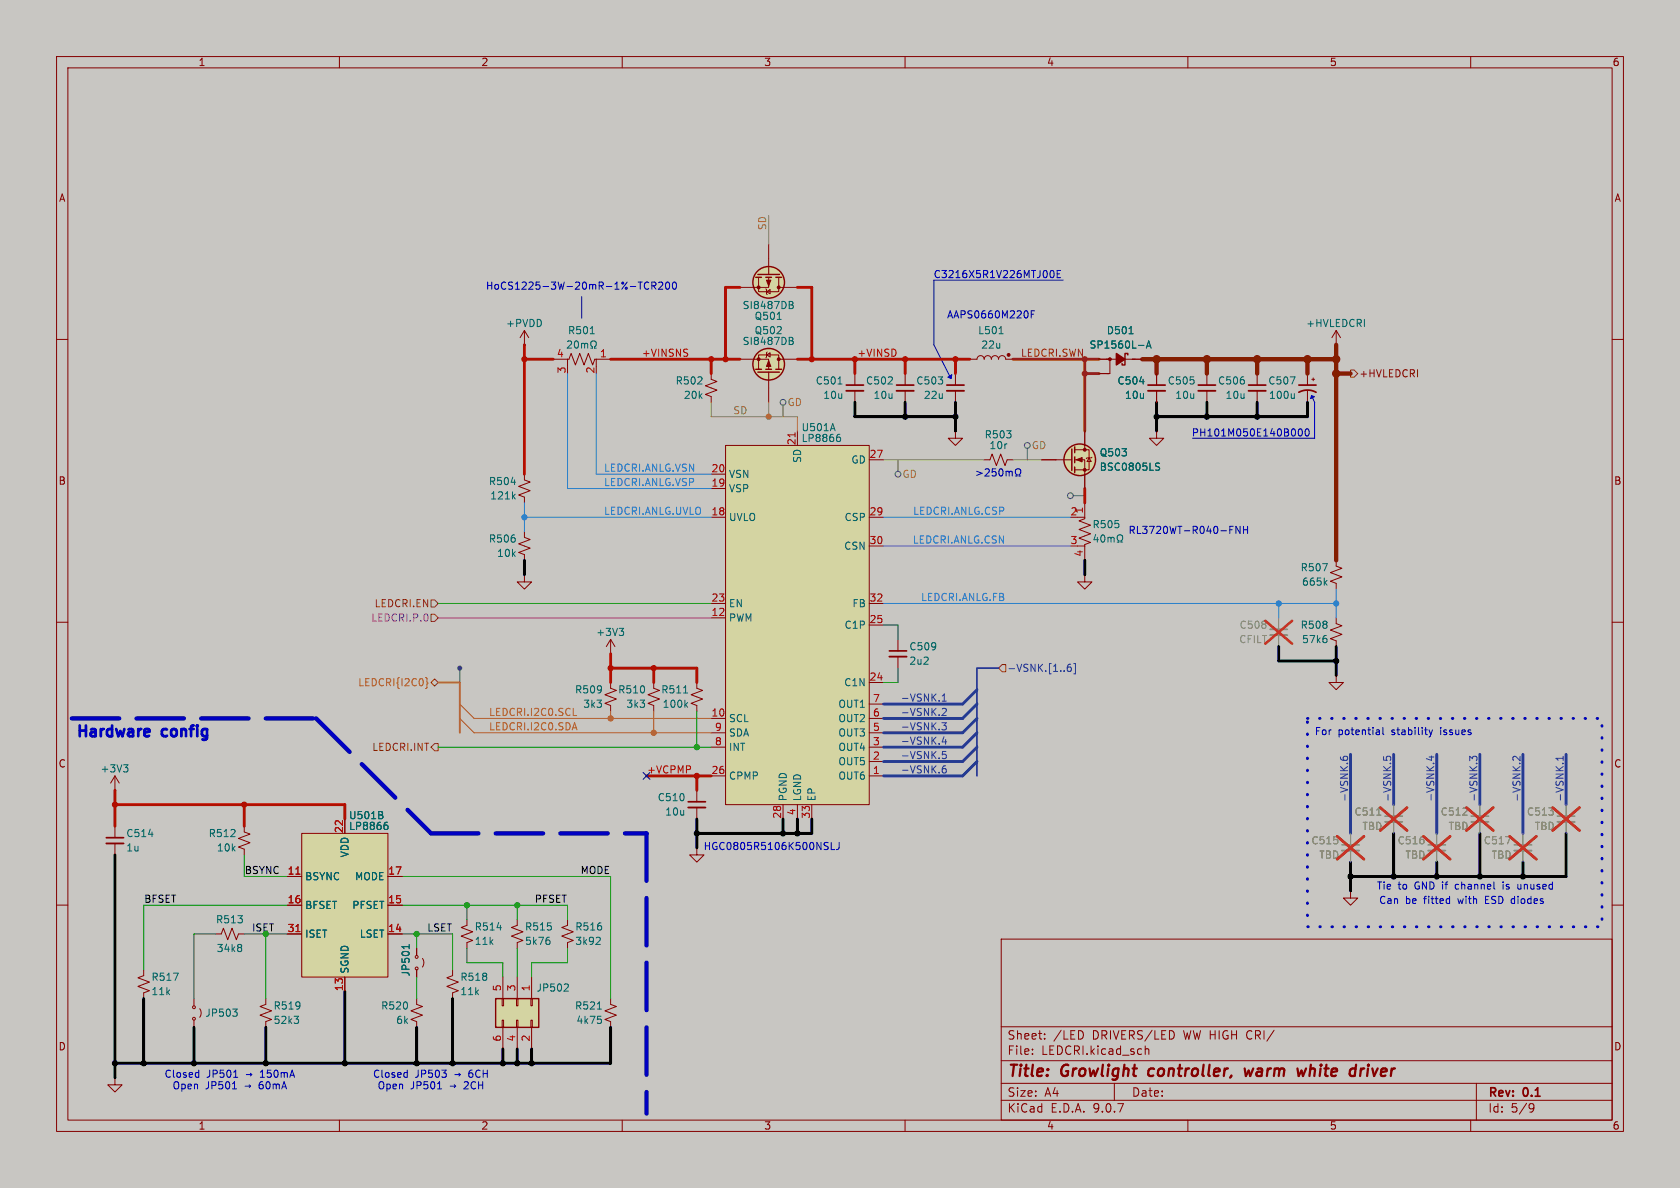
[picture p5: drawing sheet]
<svg xmlns="http://www.w3.org/2000/svg" width="297mm" height="210mm" viewBox="0 0 297 210" stroke-linecap="round" stroke-linejoin="round" font-family="sans-serif">
<path d="M0 0h297v210h-297z" fill="#c8c6c2" stroke="#c8c6c2" stroke-width=".18"/>
<g fill="none" stroke="#840000" stroke-width=".18">
<path d="M10 10h277v190h-277zM12 12h273v186h-273zM60 10v2M110 10v2M160 10v2M210 10v2M260 10v2M10 60h2M285 60h2M10 110h2M158.7 113v2.1M158.7 116.1v2"/>
<path d="M285 110h2M115.6 120.7v1l1 .3-2 .8 2 .8-2 .7 1 .4v1M10 160h2M82.5 162.6v1l-1 .4 2.1 .7-2.1 .8 2.1 .7-1.1 .4v1M91.4 162.6v1l-1 .4 2.1 .7-2.1 .8 2.1 .7-1.1 .4v1M177 166h108v32h-108zM285 160h2M60 198v2M110 198v2M160 198v2M177 194.5h108M177 191.5h108"/>
<path d="M177 187.5h108M177 181.5h108M182.5 186.3v.1M182.5 185.5v.1M184.7 183.6v.1M184.7 182.8v.1M191.5 182.6v.7M197 191.5v3M202.5 184.9v1.5M202.5 185.5l.2-.1 .3 .1 .1 .9M210 198v2M260 198v2"/>
<path d="M261 191.5v6.5M270.6 195.1l.5 .1a.99 .99 0 0 1-.4 1.4h-.2M271.2 195.7l-.3 .3h-.3"/>
</g>
<path d="M203.2 189.1l-.2 .7 .3 .4M220 188.9l.3 1.3 .5-.9 .2 .9 .6-1.3M230.9 188.9l-.6 1.3-.2-.9-.5 .9M240.6 188.9l-.2 1.3M241.2 188.9l-.4 .1-.2 .3" fill="none" stroke="#840000" stroke-width=".4"/>
<path d="M157.2 115.1h3.1" fill="none" stroke="#840000" stroke-width=".3"/>
<path d="M157.2 116.1h3.1" fill="none" stroke="#840000" stroke-width=".33"/>
<path d="M87.9 164h.7M96.9 165.7h.2M97 166.2l.2 .2v.3l-.2 .2" fill="none" stroke="#006464" stroke-width=".18"/>
<path d="M128.3 78.7h25.4v63.5h-25.4z" fill="#d4d4a2"/>
<g fill="none" stroke="#840000" stroke-width=".18">
<path d="M92.7 58.4v2.6M92.7 58.4l-.8 1.3M92.7 58.4l.8 1.3M134.1 49v2.6h3.6v-2.6M135.4 51.1l.1 .1v.7l.1 .2M135.5 51.6l.6-.4v.7zM135.9 49v1.8h-5.1M135.9 43.2v5.3M137.7 50.8h3.3M236.2 58.4v2.6M236.2 58.4l-.7 1.3M236.2 58.4l.8 1.3"/>
<path d="M92.7 61h.1M97.8 63.5h2.8l.4-1 .7 2 .8-2 .8 2 .7-2 .8 2 .4-1h2.7M100.3 63.5v1.3M105.4 63.5v1.3M125.7 66v1.1l1 .3-2 .8 2 .8-2 .7 1 .4v1M128.3 78.7h25.4v63.5h-25.4zM130.8 63.5h5.1v1.8M134.1 65.3v-2.6h3.6v2.6M135.5 62.7l.6-.3v.7zM135.6 62.2l-.1 .2v.7l-.1 .1M135.9 65.8v5.3M137.7 63.5h3.3"/>
<path d="M141 76.2v2.5M151.1 66v2.1M151.1 69.1v2M160 66v2.1M160 69.1v2M194.3 63.5h7.6M196.2 63.5v2.5h-1.9M204.5 66v2.1M204.5 69.1v2M213.4 66v2.1M213.4 69.1v2M222.2 66v2.1"/>
<path d="M222.2 69.1v2M231.1 66v2.1M231.1 69.1v2M231.9 67.1h.5M232.2 66.8v.5M236.2 61h.1M92.7 94v1l1 .4-2 .7 2 .8-2 .8 1 .3v1.1M125.7 83.8h2.6M125.7 86.4h2.6M125.7 91.4h2.6M153.7 91.4h2.5M153.7 81.3h2.5"/>
<path d="M153.7 96.5h2.5M236.2 99.1v1l1 .4-2 .7 2 .8-2 .7 1 .4v1M92.7 101.6v1.3h1.3l-1.3 1.2-1.3-1.2h1.3M92.7 101.6h.1M107.9 115.6h.1M107.9 113l-.7 1.3M107.9 113l.8 1.3M107.9 113v2.6M125.7 106.7h2.6M125.7 109.2h2.6M153.7 106.7h2.5M153.7 110.5h2.5"/>
<path d="M236.2 109.2v1l1 .4-2 .8 2 .7-2 .8 1 .4v1M123.2 120.7v1l1 .3-2 .8 2 .8-2 .7 1 .4v1M123.2 139.7v2M125.7 127h2.6M125.7 129.5h2.6M125.7 132.1h2.6M125.7 137.2h2.6M153.7 127h2.5M153.7 129.5h2.5M153.7 132.1h2.5M153.7 137.2h2.5M153.7 120.7h2.5"/>
<path d="M153.7 124.5h2.5M153.7 134.6h2.5M123.2 149.9v1.2h1.3l-1.3 1.3-1.3-1.3h1.3M123.2 149.9h.1M123.2 142.7v2.1M138.4 142.2v2.6M141 142.2v2.6M143.5 142.2v2.6M73.7 176.5v1l1 .4-2.1 .8 2.1 .8-2.1 .7 1.1 .4v1M73.7 167.6v1.3M73.7 171.5v1.2M74.7 169.4l.2 .8-.2 .7"/>
<path d="M80 171.5v1l-1 .3 2 .8-2 .8 2 .7-1 .4v1M100.3 162.6v1l-1 .4 2 .7-2 .8 2 .7-1 .4v1M107.9 176.5v1l1.1 .4-2.1 .8 2.1 .8-2.1 .7 1 .4v1"/>
<circle cx="73.7" cy="169.2" r=".25"/>
<circle cx="73.7" cy="171.2" r=".25"/>
</g>
<path d="M140.6 76.5v.7" fill="none" stroke="#a90000" stroke-width=".18"/>
<g fill="none" stroke="#006464" stroke-width=".18">
<path d="M104.4 59h.7M137.4 56.5h.7M139.5 53.3l.6 .1 .1 .2-.3 .3M139.5 59.6l.6 .2 .1 .2-.3 .2M139.5 53.9h.4M139.9 53.9l.3 .2v.3l-.7 .2M199.6 59h.7M100.3 60.4l.5-.1 .3 .3-.8 .9h.8M101.7 60.3h.1a.68 .68 0 0 1 .5 .6 .68 .68 0 0 1-.5 .6 .84 .84 0 0 1-.1-1.2zM102.8 60.7v.8M102.8 60.8l.4-.1 .2 .2M103.4 60.9l.1-.2 .3 .1 .1 .7"/>
<path d="M103.4 60.9v.6M104.4 61.5h.3v-.2a.54 .54 0 0 1-.2-.7 .54 .54 0 0 1 .7-.3 .58 .58 0 0 1-.1 1v.2h.3M139.5 60.2h.4M139.9 60.2l.3 .3v.3l-.7 .1M147.2 74.9l.4 1.2M148.1 77.3h.3l.2 .2-.1 .4-.4 .1M148.1 67.9h.8M148.2 76.8h.3M201.3 61.1h.9M201.5 67.5h.8M202.7 61.5l.4-1.2 .4 1.2M202.8 61.2h.6"/>
<path d="M228.1 66.6h.8l-.5 1.3M228.8 69.6v.8M228.8 70.3l-.2 .1M233.8 99.6h.9l-.6 1.3M109.5 111.1h.7l-.4 .5M110 111.6l.2 .2v.3l-.2 .2M234.2 103l.4 .4M234.2 112.3h.3M234.4 112.8l.2 .3v.3l-.2 .2M234.6 102.6l-.5 .5M120.8 122.5h.8M121.2 124.6l.4 .4"/>
<path d="M121.6 124.2l-.5 .5M72.3 167v.7M72.3 167.3h-1.2l.1 .2M105.6 178.4h.7M105.7 179.6h.6M105.9 165.7l.2 .2v.3l-.8 .7h.8M106.1 180.1l.2 .3v.3l-.2 .2"/>
</g>
<path d="M149.6 68.1h3.1M158.5 68.1h3M202.9 68.1h3.1M211.8 68.1h3.1M220.7 68.1h3.1M229.6 69.3a3.2 3.2 0 0 1 3.1 0M229.6 68.1h3.1M121.7 141.7h3" fill="none" stroke="#840000" stroke-width=".3"/>
<path d="M149.6 69.1h3.1M158.5 69.1h3M202.9 69.1h3.1M211.8 69.1h3.1M220.7 69.1h3.1M121.7 142.7h3" fill="none" stroke="#840000" stroke-width=".33"/>
<path d="M224.5 111.3h3.1M237.2 149.4h3.1" fill="none" stroke="#858482" stroke-width=".3"/>
<path d="M224.5 112.3h3.1M237.2 150.4h3.1" fill="none" stroke="#858482" stroke-width=".33"/>
<path d="M226.1 109.2v2.1M226.1 112.3v2M238.8 147.3v2.1M238.8 150.4v2" fill="none" stroke="#858482" stroke-width=".18"/>
<path d="M223.7 109.7l4.7 4.1M228.4 109.7l-4.7 4.1M236.4 147.8l4.7 4.1M241.1 147.8l-4.7 4.1" fill="none" stroke="#e12e31" stroke-width=".46"/>
<g fill="#d4d4a2" stroke="#d4d4a2" stroke-width=".18">
<circle cx="135.9" cy="49.9" r="2.79"/>
<circle cx="135.9" cy="64.4" r="2.79"/>
</g>
<g fill="none" stroke="#840000" stroke-width=".25">
<path d="M133.6 49h1M134 48.5h3.8M135.4 49h1M137.2 49h1M133.6 65.3h1M134 65.8h3.8M135.4 65.3h1M137.2 65.3h1M199.4 62.7v-.2h-.5v2h-.5v-.2"/>
<circle cx="135.9" cy="49.9" r="2.79"/>
<circle cx="135.9" cy="64.4" r="2.79"/>
</g>
<g fill="#840000" stroke="#840000" stroke-width=".18">
<path d="M135.5 49.5h.8l-.4 1z"/>
<path d="M135.9 63.8l.4 1h-.8z"/>
<circle cx="137.7" cy="50.8" r=".25"/>
<circle cx="134.1" cy="50.8" r=".25"/>
<circle cx="137.7" cy="63.5" r=".25"/>
<circle cx="134.1" cy="63.5" r=".25"/>
<circle cx="196.2" cy="63.5" r=".25"/>
</g>
<path d="M197.4 62.5l1.5 1-1.5 1z" fill="#840000" stroke="#840000" stroke-width=".25"/>
<path d="M87.6 176.5h7.6v5.1h-7.6z" fill="#d4d4a2"/>
<path d="M87.6 176.5h7.6v5.1h-7.6z" fill="none" stroke="#840000" stroke-width=".25"/>
<g fill="none" stroke="#840000" stroke-width=".18">
<path d="M171.4 63.5h1.3a.64 .64 0 0 1 .7-.6 .64 .64 0 0 1 .6 .6 .64 .64 0 0 1 .6-.6 .64 .64 0 0 1 .7 .6 .64 .64 0 0 1 .6-.6 .64 .64 0 0 1 .6 .6 .64 .64 0 0 1 .7-.6 .64 .64 0 0 1 .6 .6h1.3M20.3 139.7h.1M20.3 137.2l-.7 1.2M20.3 137.2l.8 1.2M20.3 137.2v2.5M20.3 146.1v2M20.3 149.1v2M43.2 146.1v1l1 .3-2 .8 2 .8-2 .7 1 .4v1M25.4 171.5v1l-1 .3 2 .8-2 .8 2 .7-1 .4v1M34.3 176.5v1.3M35.3 178.3l.3 .8-.3 .7M38.1 165.1h1l.4-1 .8 2 .7-2 .8 2 .4-1h1"/>
<path d="M47 176.5v1l-1 .4 2 .8-2 .8 2 .7-1 .4v1M88.8 176.5h.2v1.3h-.2zM88.9 172.7v3.8M91.3 176.5h.3v1.3h-.3zM91.4 172.7v3.8M93.9 176.5h.2v1.3h-.2zM94 172.7v3.8M20.3 190.5v1.3h1.3l-1.3 1.2-1.3-1.2h1.3M20.3 190.5h.1M34.3 180.3v1.3M88.8 180.3h.2v1.3h-.2zM88.9 181.6v3.8"/>
<path d="M91.3 180.3h.3v1.3h-.3zM91.4 181.6v3.8M93.9 180.3h.2v1.3h-.2zM94 181.6v3.8"/>
<circle cx="34.3" cy="178.1" r=".25"/>
<circle cx="34.3" cy="180.1" r=".25"/>
</g>
<path d="M176.6 59h.7M21.8 135.2h.8l-.4 .5M22.4 135.7l.2 .2v.3l-.2 .3M26.3 147.5h.8M30.7 172h.8l-.5 1.3M41.1 178.4h.8l-.4 .5M41.7 178.9l.2 .2v.3l-.2 .2M42.5 166.9l.2 .3-.2 .3 .2 .2v.3l-.2 .2M52 179.6h.8l-.4 .5M100.2 173.9l.3 .3-.1 .3-.7 .7h.8M52.5 180.1l.3 .3v.3l-.3 .2" fill="none" stroke="#006464" stroke-width=".18"/>
<circle cx="178.3" cy="62.7" r=".25" fill="#840000" stroke="#840000" stroke-width=".18"/>
<path d="M18.8 148.1h3" fill="none" stroke="#840000" stroke-width=".3"/>
<path d="M18.8 149.1h3" fill="none" stroke="#840000" stroke-width=".33"/>
<path d="M53.3 147.3h15.3v25.4h-15.3z" fill="#d4d4a2"/>
<g fill="none" stroke="#840000" stroke-width=".18">
<path d="M168.9 76.2v1.3h1.3l-1.3 1.2-1.3-1.2h1.3M168.9 76.2h.1M168.9 66v2.1M168.9 69.1v2M190 79.5h2.5v3.6h-2.5M191.8 76.2v3.3M194.3 63.5h1.8M194.3 66h1.8M200.2 63.5h1.7M204.5 76.2v1.3h1.2l-1.2 1.2-1.3-1.2h1.3M204.5 76.2h.1M204.5 66v2.1"/>
<path d="M204.5 69.1v2M92.7 83.8v1l1 .4-2 .8 2 .7-2 .8 1 .4v1M174 81.3h1l.4-1 .7 2 .8-2 .8 2 .4-1h1M184.1 81.3h5.4M190 81.3h1.8v5.1M190.5 96.5h1.3M190.5 91.4h1.3M191.8 88.9v2.8l-1 .4 2 .7-2 .8 2 .8-2 .7 2 .8-1 .4v2.8M192.5 81l.4 .6h-.7zM193 80.8l-.1 .2h-.7l-.2 .1M191.8 101.6v1.3h1.2l-1.2 1.2-1.3-1.2h1.3M191.8 101.6h.1"/>
<path d="M236.2 119.4v1.3h-1.3l1.3 1.2 1.3-1.2h-1.3M236.2 119.4h.1M107.9 120.7v1l1.1 .3-2.1 .8 2.1 .8-2.1 .7 1 .4v1M50.8 154.9h2.5M53.3 147.3h15.3v25.4h-15.3zM61 144.8v2.5M68.6 154.9h2.5M238.8 157.5v1.3h1.2l-1.2 1.2-1.3-1.2h1.3M238.8 157.5h.1M50.8 160h2.5M50.8 165.1h2.5M61 172.7v2.6"/>
<path d="M68.6 160h2.5M68.6 165.1h2.5M73.7 167.6v1.3M73.7 171.5v1.2"/>
</g>
<path d="M52.3 154.5h.7M52.3 164.7h.7" fill="none" stroke="#a90000" stroke-width=".18"/>
<g fill="none" stroke="#006464" stroke-width=".18">
<path d="M199.6 59h.7M177.9 78.5h.1M201.3 61.1h.9M201.5 67.5h.8M202.7 61.5l.4-1.2 .4 1.2M202.8 61.2h.6M90.4 85.2h.7M90.7 87.7l.4 .5M91.1 87.4l-.5 .4M193.7 94.5l-.3 .9h.8M194 95v.8M194.7 94.7l.2-.1a.68 .68 0 0 1 .4 .6 .68 .68 0 0 1-.4 .6l-.2-.1-.1-.4z"/>
<path d="M195.9 95v.8M195.9 95.1l.3-.1 .2 .2M196.4 95.2l.2-.2h.3l.1 .8M196.4 95.2v.6M197.5 95.8h.3v-.2a.54 .54 0 0 1-.3-.8 .54 .54 0 0 1 .8-.2 .58 .58 0 0 1-.1 1v.2h.3M204.5 82.5l.4 .1 .1 .3-.2 .2h-.3M204.5 81.9h.5M67.4 144.1l.3 .2-.1 .3-.1 .1M67.5 143.5l.1 .2-.1 .3M68.1 145.8h.3l.2 .3-.1 .4-.4 .1M68.2 145.4h.3M72.3 167v.7"/>
<path d="M72.3 167.3h-1.2l.1 .2"/>
</g>
<path d="M167.4 68.1h3" fill="none" stroke="#840000" stroke-width=".3"/>
<path d="M167.4 69.1h3" fill="none" stroke="#840000" stroke-width=".33"/>
<path d="M244.9 144.3h3M252.5 149.4h3M260.1 144.3h3M267.7 149.4h3.1M275.3 144.3h3.1" fill="none" stroke="#858482" stroke-width=".3"/>
<path d="M244.9 145.3h3M252.5 150.4h3M260.1 145.3h3M267.7 150.4h3.1M275.3 145.3h3.1" fill="none" stroke="#858482" stroke-width=".33"/>
<path d="M238.8 147.3v2.1M238.8 150.4v2M246.4 142.2v2.1M246.4 145.3v2M254 147.3v2.1M254 150.4v2M261.6 142.2v2.1M261.6 145.3v2M269.2 147.3v2.1M269.2 150.4v2M276.9 142.2v2.1M276.9 145.3v2" fill="none" stroke="#858482" stroke-width=".18"/>
<path d="M236.4 147.8l4.7 4.1M241.1 147.8l-4.7 4.1M244 142.8l4.7 4M248.7 142.8l-4.7 4M251.6 147.8l4.8 4.1M256.4 147.8l-4.8 4.1M259.3 142.8l4.7 4M264 142.8l-4.7 4M266.9 147.8l4.7 4.1M271.6 147.8l-4.7 4.1M274.5 142.8l4.7 4M279.2 142.8l-4.7 4" fill="none" stroke="#e12e31" stroke-width=".46"/>
<path d="M243.4 144.1h.7M266.2 147.9h.8l-.5 1.3" fill="none" stroke="#7d7c7a" stroke-width=".18"/>
<circle cx="190.9" cy="81.3" r="2.79" fill="#d4d4a2" stroke="#d4d4a2" stroke-width=".18"/>
<g fill="none" stroke="#840000" stroke-width=".25">
<path d="M189.5 79.4v3.8M190 79v1M190 80.8v1M190 82.6v1"/>
<circle cx="190.9" cy="81.3" r="2.79"/>
</g>
<g fill="#840000" stroke="#840000" stroke-width=".18">
<path d="M190.3 81.3l1-.4v.7z"/>
<circle cx="191.8" cy="79.5" r=".25"/>
<circle cx="191.8" cy="83.1" r=".25"/>
</g>
<g fill="none" stroke="#484848" stroke-width=".18">
<path d="M138.4 71.6v2.1M181.6 79.2v2.1M158.7 81.3v2M189.7 87.6h2.1M81.3 118.5v2.2"/>
<circle cx="138.4" cy="71.1" r=".51"/>
<circle cx="181.6" cy="78.7" r=".51"/>
<circle cx="158.8" cy="83.8" r=".51"/>
<circle cx="189.2" cy="87.6" r=".51"/>
</g>
<circle cx="81.3" cy="118.1" r=".36" fill="#484848" stroke="#484848" stroke-width=".18"/>
<path d="M238.8 65.4h.6l.6 .6-.6 .7h-.6zM76.2 106h.6l.7 .7-.7 .6h-.6zM76.2 108.6h.6l.7 .6-.7 .7h-.6zM177.2 117.5h.6v1.2h-.6l-.7-.6zM76.2 120.7l.6-.7 .7 .7-.7 .6zM76.8 131.4h.7v1.3h-.7l-.6-.6z" fill="none" stroke="#725600" stroke-width=".18"/>
<g fill="none" stroke="#253b92" stroke-width=".18">
<path d="M189.3 117.4l-.4 .1a.86 .86 0 0 0 0 1.2l.4-.1 .1-.5-.2-.2h-.3l-.2 .2M189.8 117.3h.3v1.8h-.3M166.5 127.8h.8l-.4 .4 .3 .2v.5l-.1 .1h-.5M166.6 136.1l.2-.2h.3l.2 .2v.3l-.2 .2h-.4l-.1-.2M166.6 125.3l.5-.1 .2 .4-.8 .9h.8M166.6 123.9h.7M166.6 123l.3-.3v1.2M166.9 130.2l-.3 .9h.8M167.2 135.4h-.4l-.2 .5M167.2 130.7v.9M167.2 132.8h-.6v.6l.2-.1 .4 .1 .1 .2-.1 .4-.1 .1-.5-.1M237 133.8v.4l.5 .2"/>
<path d="M237.7 134.4l-.2-.2v-.3l.2-.2h.3l.2 .2v.4l-.2 .1M244.6 133.8v.6h.6l-.1-.2v-.4l.2-.1 .4 .1 .2 .1-.2 .5M252.6 133.8h.9M253.1 133.6v.8l-.9-.3M261 134.4l.1-.5-.1-.1h-.6l-.1 .3-.5-.4v.8M268.7 133.7v.8l-.9-.8-.3 .2 .1 .5M276.3 133.7v.7M276.3 134.1h-1.2l.3 .3"/>
</g>
<path d="M75.2 119.8l.3 .2v.6l.2 .1-.2 .2v.6l-.3 .2M81.3 127l2.5 2.5h41.9M81.3 124.5l2.5 2.5h41.9M101.3 128.7h.6M101.3 126.5h.6M101.6 127.8l.4 1.2M107.9 125.7v1.3M115.6 125.7v3.8" fill="none" stroke="#c3670e" stroke-width=".18"/>
<path d="M121.4 61.7l.2 .1M121.5 62.5v.4" fill="none" stroke="#b10e00" stroke-width=".18"/>
<g fill="none" stroke="#0000c2" stroke-width=".18">
<path d="M102.8 52.4v3.9M114.7 50a.6 .6 0 0 0-.8 .4 .6 .6 0 0 0 .6 .7l.2-.1M115.2 50.5h.6l.2-.2-.1-.3-.7-.1v1.2M115.5 50.5l.5 .6M116.4 50l.5-.1 .3 .3-.8 .9h.8M117.8 49.9h.2a.68 .68 0 0 1 .4 .6 .68 .68 0 0 1-.4 .6 .84 .84 0 0 1-.2-1.2zM119 49.9h.2a.68 .68 0 0 1 .4 .6 .68 .68 0 0 1-.4 .6 .84 .84 0 0 1-.2-1.2zM182.3 55.5h.4M182.9 54.9h-.6v1.3M185.7 47.9l.2-.1a.68 .68 0 0 1 .5 .6 .68 .68 0 0 1-.5 .7l-.2-.1M186.9 48.4h.4M187.5 47.8h-.6v1.3h.6"/>
<path d="M188 49.5h-22.9v11.5l3 5.9M167.6 66.7l.7-.4-.2 .6zM168.2 66.4l-.5 .3M168.2 66.6l-.3 .1h.2M229.6 75.9l.2-.1a.68 .68 0 0 1 .5 .6 .68 .68 0 0 1-.5 .7l-.2-.1-.1-.4zM230.8 75.9l.2-.1a.68 .68 0 0 1 .5 .6 .68 .68 0 0 1-.5 .7l-.2-.1-.1-.4zM231.9 69.9l.5 .2-.7 .4zM231.9 69.9l.5 1.2v6.4h-21.6M232.1 70l-.2 .2M232.2 70.1l-.4 .2M172.7 83.3l.9 .4-.9 .3M174.2 83l.5-.1 .2 .3-.8 .9h.8"/>
<path d="M176 82.9h-.6v.6l.2-.1h.4l.1 .2-.1 .4-.1 .1-.5-.1M176.7 83l.2-.1a.68 .68 0 0 1 .4 .6 .68 .68 0 0 1-.4 .6l-.2-.1-.1-.3zM177.9 83.3v.8M177.9 83.4l.3-.1 .2 .2M178.4 83.5l.2-.2 .3 .1v.7M178.4 83.5v.6M179.5 84.1h.3v-.2a.54 .54 0 0 1-.3-.7 .54 .54 0 0 1 .8-.3 .58 .58 0 0 1-.1 1v.2h.3M217.4 93h.6M219.2 93v1.3l-.7-1.3v1.3M219.8 93v1.3M219.8 93.6h.8M220.6 93v1.3"/>
<path d="M243.7 129l.2 .2v.7M243.9 129.8l-.5 .1M243.9 129.3l-.5 .1M244.5 128.6v1.1l.2 .2M252.6 129l.3 .9M252.9 129.9l-.3 .4M253.2 129l-.3 .9M146.2 148.9l.2 .1M146.3 149.6l.1 .2-.1 .3M147 148.9v1.3h.6M148.3 148.9v.9a.41 .41 0 0 1-.4 .4M256.1 158.9h.2"/>
<path d="M256.3 158.4v1.3M256.3 159.7h-.2M265.7 155.9v.1M265.7 156.3v.9M268.3 156.3v.7l.4 .2M34.8 189.6l.3 .1M35.1 190.4h-.3M35.1 189.2v1.2M41.1 192.5h.7M41.3 190.4h.7M71.6 189.6l.4 .1M72 189.2v1.2"/>
<path d="M72 190.4h-.4M77.3 192.5h.8"/>
</g>
<path d="M12.7 127h43.2M55.9 127l20.3 20.3M76.2 147.3h38.1M114.3 147.3v49.6" fill="none" stroke="#0000c2" stroke-width=".76" stroke-dasharray="8.4 3"/>
<path d="M176.5 118.1h-3.8v19.1" fill="none" stroke="#253b92" stroke-width=".3"/>
<path d="M77.5 120.7h3.8v8.8" fill="none" stroke="#c3670e" stroke-width=".3"/>
<g fill="none" stroke="#009600" stroke-width=".18">
<path d="M77.5 106.7h48.2M156.2 110.5h2.5v2.5M158.7 118.1v2.6h-2.5M77.5 132.1h48.2M123.2 125.7v6.4M43.2 151.1v3.8h7.6M71.1 154.9h36.8v21.6M38.1 165.1h-3.8v11.4M43.2 165.1h7.6M47 165.1v11.4M50.8 160h-25.4v11.5M71.1 165.1h8.9v6.4"/>
<path d="M71.1 160h29.2v2.6M73.7 165.1v2.5M73.7 172.7v3.8M82.5 167.6v2.6h6.4v2.5M82.5 160v2.6M91.4 160v2.6M91.4 167.6v5.1M100.3 167.6v2.6h-6.3v2.5"/>
</g>
<g fill="none" stroke="#000" stroke-width=".51">
<path d="M151.1 71.1v2.6h17.8M160 71.1v2.6M168.9 71.1v5.1M204.5 71.1v5.1M213.4 71.1v2.6M222.2 71.1v2.6M231.1 71.1v2.6h-26.6M92.7 99.1v2.5M191.8 99.1v2.5M226.1 114.3v2.5h10.1M236.2 114.3v5.1M20.3 151.1v39.4"/>
<path d="M123.2 144.8v5.1M138.4 144.8v2.5M141 144.8v2.5M143.5 144.8v2.5h-20.3M238.8 152.4v5.1M246.4 147.3v7.6M254 152.4v2.5M261.6 147.3v7.6M269.2 152.4v2.5M276.9 147.3v7.6h-38.1M25.4 176.5v11.5M61 175.3v12.7"/>
<path d="M80 176.5v11.5M34.3 181.6v6.4M47 181.6v6.4M73.7 181.6v6.4M88.9 185.4v2.6M91.4 185.4v2.6M94 185.4v2.6M107.9 181.6v6.4h-87.6"/>
</g>
<g fill="none" stroke="#b10e00" stroke-width=".51">
<path d="M130.8 50.8h-2.5v12.7M141 50.8h2.5v12.7M92.7 61v22.8M92.7 63.5h5.1M107.9 63.5h22.9M125.7 63.5v2.5M141 63.5h30.4M151.1 63.5v2.5M160 63.5v2.5M168.9 63.5v2.5M191.8 86.4v2.5M107.9 115.6v5.1"/>
<path d="M107.9 118.1h15.3v2.6M115.6 118.1v2.6M20.3 139.7v6.4M114.3 137.2h11.4M123.2 137.2v2.5M20.3 142.2h40.7v2.6M43.2 142.2v3.9"/>
</g>
<path d="M100.3 66v20.4h25.4M105.4 66v17.8h20.3M92.7 91.4h33M92.7 88.9v5.1M156.2 91.4h33M156.2 96.5h33M156.2 106.7h80M226.1 106.7v2.5M236.2 104.1v5.1" fill="none" stroke="#2785ff" stroke-width=".18"/>
<path d="M179.1 63.5h15.2M191.8 63.5v12.7M191.8 66h2.5" fill="none" stroke="#a13a01" stroke-width=".51"/>
<path d="M135.9 38.1v5.1M125.7 71.1v2.6h15.3v2.5M135.9 71.1v2.6M156.2 81.3h17.8M179.1 81.3h5" fill="none" stroke="#7f8e2a" stroke-width=".18"/>
<path d="M77.5 109.2h48.2" fill="none" stroke="#a900c2" stroke-width=".18"/>
<path d="M201.9 63.5h34.3M204.5 63.5v2.5M213.4 63.5v2.5M222.2 63.5v2.5M231.1 63.5v2.5M236.2 61v38.1M236.2 66h2.6" fill="none" stroke="#841e00" stroke-width=".76"/>
<path d="M172.7 121.9l-2.5 2.6h-14M172.7 129.5l-2.5 2.6h-14M172.7 132.1l-2.5 2.5h-14M172.7 134.6l-2.5 2.6h-14M172.7 127l-2.5 2.5h-14M172.7 124.5l-2.5 2.5h-14M238.8 133.4v13.9M246.4 133.4v8.8M254 133.4v13.9M261.6 133.4v8.8M269.2 133.4v13.9M276.9 133.4v8.8" fill="none" stroke="#253b92" stroke-width=".51"/>
<path d="M113.7 136.6l1.2 1.2M114.9 136.6l-1.2 1.2" fill="none" stroke="#000084" stroke-width=".18"/>
<path d="M26.2 128.9l.1 .1 .1 .3-.9 .2M26.3 130.1h-.1" fill="none" stroke="#0000c2" stroke-width=".48"/>
<path d="M231.1 127h52.1v36.8h-52.1z" fill="none" stroke="#0000c2" stroke-width=".51" stroke-dasharray=".1 2"/>
<g fill="#000" stroke="#000" stroke-width=".18">
<circle cx="160" cy="73.7" r=".46"/>
<circle cx="168.9" cy="73.7" r=".46"/>
<circle cx="204.5" cy="73.7" r=".46"/>
<circle cx="213.4" cy="73.7" r=".46"/>
<circle cx="222.2" cy="73.7" r=".46"/>
<circle cx="236.2" cy="116.8" r=".46"/>
<circle cx="123.2" cy="147.3" r=".46"/>
<circle cx="138.4" cy="147.3" r=".46"/>
<circle cx="141" cy="147.3" r=".46"/>
<circle cx="238.8" cy="154.9" r=".46"/>
<circle cx="246.4" cy="154.9" r=".46"/>
<circle cx="254" cy="154.9" r=".46"/>
<circle cx="261.6" cy="154.9" r=".46"/>
<circle cx="269.2" cy="154.9" r=".46"/>
<circle cx="20.3" cy="188" r=".46"/>
<circle cx="25.4" cy="188" r=".46"/>
<circle cx="34.3" cy="188" r=".46"/>
<circle cx="47" cy="188" r=".46"/>
<circle cx="61" cy="188" r=".46"/>
<circle cx="73.7" cy="188" r=".46"/>
<circle cx="80" cy="188" r=".46"/>
<circle cx="88.9" cy="188" r=".46"/>
<circle cx="91.4" cy="188" r=".46"/>
<circle cx="94" cy="188" r=".46"/>
</g>
<g fill="#841e00" stroke="#841e00" stroke-width=".18">
<circle cx="222.2" cy="63.5" r=".65"/>
<circle cx="213.4" cy="63.5" r=".65"/>
<circle cx="236.2" cy="63.5" r=".65"/>
<circle cx="236.2" cy="66" r=".65"/>
<circle cx="204.5" cy="63.5" r=".65"/>
<circle cx="231.1" cy="63.5" r=".65"/>
</g>
<g fill="#b10e00" stroke="#b10e00" stroke-width=".18">
<circle cx="160" cy="63.5" r=".46"/>
<circle cx="151.1" cy="63.5" r=".46"/>
<circle cx="143.5" cy="63.5" r=".46"/>
<circle cx="123.2" cy="137.2" r=".46"/>
<circle cx="168.9" cy="63.5" r=".46"/>
<circle cx="43.2" cy="142.2" r=".46"/>
<circle cx="115.6" cy="118.1" r=".46"/>
<circle cx="107.9" cy="118.1" r=".46"/>
<circle cx="92.7" cy="63.5" r=".46"/>
<circle cx="125.7" cy="63.5" r=".46"/>
<circle cx="128.3" cy="63.5" r=".46"/>
<circle cx="20.3" cy="142.2" r=".46"/>
</g>
<g fill="#009600" stroke="#009600" stroke-width=".18">
<circle cx="123.2" cy="132.1" r=".46"/>
<circle cx="47" cy="165.1" r=".46"/>
<circle cx="91.4" cy="160" r=".46"/>
<circle cx="73.7" cy="165.1" r=".46"/>
<circle cx="82.5" cy="160" r=".46"/>
</g>
<g fill="#c3670e" stroke="#c3670e" stroke-width=".18">
<circle cx="115.6" cy="129.5" r=".46"/>
<circle cx="107.9" cy="127" r=".46"/>
</g>
<g fill="#2785ff" stroke="#2785ff" stroke-width=".18">
<circle cx="226.1" cy="106.7" r=".46"/>
<circle cx="236.2" cy="106.7" r=".46"/>
<circle cx="92.7" cy="91.4" r=".46"/>
</g>
<g fill="#a13a01" stroke="#a13a01" stroke-width=".18">
<circle cx="191.8" cy="66" r=".46"/>
<circle cx="191.8" cy="63.5" r=".46"/>
</g>
<circle cx="135.9" cy="73.7" r=".46" fill="#7f8e2a" stroke="#7f8e2a" stroke-width=".18"/>
<g font-size="2.8" fill="#840000">
<text x="178" y="190.9">Title:</text>
<text x="187.7" y="190.9">Growlight</text>
<text x="203.9" y="190.9">controller,</text>
<text x="221.7" y="190.9">warm</text>
<text x="231.9" y="190.9">white</text>
<text x="241.9" y="190.9">driver</text>
</g>
<g font-size="2.7" fill="#0000c2">
<text x="13.3" y="131">Hardware</text>
<text x="29" y="131">config</text>
</g>
<g font-size="2.1" fill="#840000">
<text x="178" y="184">Sheet:</text>
<text x="186.2" y="184">/LED</text>
<text x="193.2" y="184">DRIVERS/LED</text>
<text x="209.4" y="184">WW HIGH CRI/</text>
<text x="178" y="186.7">File:</text>
<text x="184.1" y="186.7">LEDCRI.kicad_sch</text>
<text x="178" y="196.9">KiCad</text>
<text x="178" y="194.1">Size:</text>
<text x="184.7" y="194.1">A4</text>
<text x="185.7" y="196.9">E.D.A.</text>
<text x="193.3" y="196.9">9.0.7</text>
<text x="200" y="194.1">Date:</text>
<text x="263" y="194.3">Rev:</text>
<text x="263" y="196.9">Id:</text>
<text x="267.1" y="196.9">5/9</text>
<text x="269.4" y="194.3">0.1</text>
</g>
<g font-size="1.8" fill="#840000">
<text x="35" y="11.9">1</text>
<text x="85" y="11.9">2</text>
<text x="135" y="11.9">3</text>
<text x="185" y="11.9">4</text>
<text x="235" y="11.9">5</text>
<text x="285" y="11.9">6</text>
<text x="10.3" y="35.9">A</text>
<text x="285.3" y="35.9">A</text>
<text x="10.3" y="85.9">B</text>
<text x="285.3" y="85.9">B</text>
<text x="10.3" y="135.9">C</text>
<text x="285.3" y="135.9">C</text>
<text x="10.3" y="185.9">D</text>
<text x="285.3" y="185.9">D</text>
<text x="35" y="199.9">1</text>
<text x="85" y="199.9">2</text>
<text x="135" y="199.9">3</text>
<text x="185" y="199.9">4</text>
<text x="235" y="199.9">5</text>
<text x="285" y="199.9">6</text>
</g>
<g font-size="1.8" fill="#7f8e2a">
<text x="135.5" y="40.8" transform="rotate(-90 135.5 40.8)">SD</text>
<text x="139.1" y="72">GD</text>
<text x="129.5" y="73.3">SD</text>
<text x="182.3" y="79.6">GD</text>
<text x="159.4" y="84.7">GD</text>
</g>
<g font-size="1.8" fill="#0000c2">
<text x="85.8" y="51.4">HoCS1225-3W-20mR-1%-TCR200</text>
<text x="165" y="49.4">C3216X5R1V226MTJ00E</text>
<text x="167.3" y="56.5">AAPS0660M220F</text>
<text x="210.6" y="77.4">PH101M050E140B000</text>
<text x="199.4" y="94.6">RL3720WT-R040-FNH</text>
<text x="232.3" y="130.2">For</text>
<text x="236.5" y="130.2">potential</text>
<text x="246.1" y="130.2">stability</text>
<text x="254.9" y="130.2">issues</text>
<text x="124.3" y="150.5">HGC0805R5106K500NSLJ</text>
<text x="243.3" y="157.5">Tie</text>
<text x="243.7" y="160">Can</text>
<text x="247.1" y="157.5">to</text>
<text x="248.4" y="160">be</text>
<text x="250.2" y="157.5">GND if</text>
<text x="251.9" y="160">fitted</text>
<text x="257.7" y="157.5">channel</text>
<text x="258" y="160">with</text>
<text x="263" y="160">ESD diodes</text>
<text x="266.3" y="157.5">is</text>
<text x="269.1" y="157.5">unused</text>
<text x="29" y="190.7">Closed</text>
<text x="36.5" y="190.7">JP501</text>
<text x="43.5" y="190.7">þÿ!’150mA</text>
<text x="65.8" y="190.7">Closed</text>
<text x="73.4" y="190.7">JP503</text>
<text x="80.4" y="190.7">þÿ!’6CH</text>
<text x="30.4" y="192.8">Open</text>
<text x="36.3" y="192.8">JP501</text>
<text x="43.3" y="192.8">þÿ!’60mA</text>
<text x="66.7" y="192.8">Open</text>
<text x="72.6" y="192.8">JP501</text>
<text x="79.6" y="192.8">þÿ!’2CH</text>
</g>
<g font-size="1.8" fill="#006464">
<text x="89.4" y="58">+PVDD</text>
<text x="100.3" y="59.3">R501</text>
<text x="131.2" y="54.8">SI8487DB</text>
<text x="133.3" y="56.7">Q501</text>
<text x="133.3" y="59.3">Q502</text>
<text x="172.8" y="59.3">L501</text>
<text x="195.6" y="59.3">D501</text>
<text x="230.8" y="58">+HVLEDCRI</text>
<text x="131.2" y="61.2">SI8487DB</text>
<text x="173.4" y="61.8">22u</text>
<text x="192.5" y="61.8">SP1560L-A</text>
<text x="119.3" y="68.2">R502</text>
<text x="120.8" y="70.7">20k</text>
<text x="144.1" y="68.2">C501</text>
<text x="145.4" y="70.7">10u</text>
<text x="153" y="68.2">C502</text>
<text x="154.3" y="70.7">10u</text>
<text x="161.9" y="68.2">C503</text>
<text x="163.2" y="70.7">22u</text>
<text x="197.5" y="68.2">C504</text>
<text x="198.8" y="70.7">10u</text>
<text x="206.3" y="68.2">C505</text>
<text x="207.7" y="70.7">10u</text>
<text x="215.2" y="68.2">C506</text>
<text x="216.6" y="70.7">10u</text>
<text x="224.1" y="68.2">C507</text>
<text x="224.2" y="70.7">100u</text>
<text x="141.6" y="76.4">U501A</text>
<text x="174" y="77.7">R503</text>
<text x="141.6" y="78.3">LP8866</text>
<text x="141.8" y="81.9" transform="rotate(-90 141.8 81.9)">SD</text>
<text x="150.4" y="82.1">GD</text>
<text x="174.8" y="79.6">10r</text>
<text x="194.3" y="83.4">BSC0805LS</text>
<text x="194.3" y="80.9">Q503</text>
<text x="86.3" y="86">R504</text>
<text x="86.6" y="88.5">121k</text>
<text x="128.8" y="84.7">VSN</text>
<text x="128.8" y="87.2">VSP</text>
<text x="128.8" y="92.3">UVLO</text>
<text x="149.2" y="92.3">CSP</text>
<text x="193" y="93.6">R505</text>
<text x="86.3" y="96.1">R506</text>
<text x="87.8" y="98.7">10k</text>
<text x="149.1" y="97.4">CSN</text>
<text x="229.8" y="101.2">R507</text>
<text x="128.8" y="107.5">EN</text>
<text x="150.6" y="107.5">FB</text>
<text x="230.1" y="103.7">665k</text>
<text x="105.3" y="112.6">+3V3</text>
<text x="128.8" y="110.1">PWM</text>
<text x="149.2" y="111.4">C1P</text>
<text x="229.8" y="111.4">R508</text>
<text x="230.1" y="113.9">57k6</text>
<text x="160.7" y="115.2">C509</text>
<text x="160.7" y="117.7">2u2</text>
<text x="101.6" y="122.8">R509</text>
<text x="103" y="125.3">3k3</text>
<text x="109.2" y="122.8">R510</text>
<text x="110.6" y="125.3">3k3</text>
<text x="116.8" y="122.8">R511</text>
<text x="117.1" y="125.3">100k</text>
<text x="148.1" y="125.3">OUT1</text>
<text x="149.1" y="121.5">C1N</text>
<text x="128.8" y="127.9">SCL</text>
<text x="128.8" y="130.4">SDA</text>
<text x="148.1" y="127.9">OUT2</text>
<text x="148.1" y="130.4">OUT3</text>
<text x="17.7" y="136.8">+3V3</text>
<text x="128.8" y="132.9">INT</text>
<text x="148.1" y="132.9">OUT4</text>
<text x="148.1" y="135.5">OUT5</text>
<text x="116.2" y="141.8">C510</text>
<text x="128.8" y="138">CPMP</text>
<text x="139.3" y="141.7" transform="rotate(-90 139.3 141.7)">PGND</text>
<text x="141.8" y="141.7" transform="rotate(-90 141.8 141.7)">LGND</text>
<text x="144.4" y="141.7" transform="rotate(-90 144.4 141.7)">EP</text>
<text x="148.1" y="138">OUT6</text>
<text x="22.2" y="148.2">C514</text>
<text x="36.8" y="148.2">R512</text>
<text x="61.6" y="146.9">LP8866</text>
<text x="61.6" y="145">U501B</text>
<text x="117.5" y="144.4">10u</text>
<text x="22.2" y="150.7">1u</text>
<text x="38.2" y="150.7">10k</text>
<text x="53.8" y="155.8">BSYNC</text>
<text x="61.8" y="151.7" transform="rotate(-90 61.8 151.7)">VDD</text>
<text x="62.7" y="155.8">MODE</text>
<text x="53.8" y="160.9">BFSET</text>
<text x="62.2" y="160.9">PFSET</text>
<text x="38.1" y="163.4">R513</text>
<text x="53.8" y="166">ISET</text>
<text x="63.5" y="166">LSET</text>
<text x="83.8" y="164.7">R514</text>
<text x="83.8" y="167.2">11k</text>
<text x="92.7" y="164.7">R515</text>
<text x="92.7" y="167.2">5k76</text>
<text x="101.6" y="164.7">R516</text>
<text x="101.6" y="167.2">3k92</text>
<text x="26.7" y="173.6">R517</text>
<text x="38.2" y="168.5">34k8</text>
<text x="61.8" y="172.2" transform="rotate(-90 61.8 172.2)">SGND</text>
<text x="72.6" y="172.7" transform="rotate(-90 72.6 172.7)">JP501</text>
<text x="81.3" y="173.6">R518</text>
<text x="26.7" y="176.1">11k</text>
<text x="36.2" y="179.9">JP503</text>
<text x="48.3" y="178.7">R519</text>
<text x="67.3" y="178.7">R520</text>
<text x="81.3" y="176.1">11k</text>
<text x="94.8" y="175.5">JP502</text>
<text x="101.6" y="178.7">R521</text>
<text x="48.3" y="181.2">52k3</text>
<text x="69.9" y="181.2">6k</text>
<text x="101.8" y="181.2">4k75</text>
</g>
<g font-size="1.8" fill="#a90000">
<text x="98.4" y="63.2">4</text>
<text x="106" y="63.2">1</text>
<text x="100.1" y="66.1" transform="rotate(-90 100.1 66.1)">3</text>
<text x="105.2" y="66.1" transform="rotate(-90 105.2 66.1)">2</text>
<text x="125.7" y="83.6">20</text>
<text x="140.7" y="78.8" transform="rotate(-90 140.7 78.8)">21</text>
<text x="153.6" y="81">27</text>
<text x="125.7" y="86.1">19</text>
<text x="125.7" y="91.2">18</text>
<text x="153.6" y="91.2">29</text>
<text x="189.2" y="91.2">2</text>
<text x="191.5" y="90.9" transform="rotate(-90 191.5 90.9)">1</text>
<text x="153.6" y="96.3">30</text>
<text x="189.2" y="96.3">3</text>
<text x="191.5" y="98.5" transform="rotate(-90 191.5 98.5)">4</text>
<text x="125.7" y="106.4">23</text>
<text x="153.6" y="106.4">32</text>
<text x="125.7" y="109">12</text>
<text x="153.6" y="110.2">25</text>
<text x="153.6" y="120.4">24</text>
<text x="154.2" y="124.2">7</text>
<text x="125.7" y="126.7">10</text>
<text x="126.3" y="129.3">9</text>
<text x="126.3" y="131.8">8</text>
<text x="154.2" y="126.7">6</text>
<text x="154.2" y="129.3">5</text>
<text x="154.2" y="131.8">3</text>
<text x="125.7" y="136.9">26</text>
<text x="154.2" y="134.4">2</text>
<text x="154.2" y="136.9">1</text>
<text x="60.7" y="147.4" transform="rotate(-90 60.7 147.4)">22</text>
<text x="138.2" y="144.8" transform="rotate(-90 138.2 144.8)">28</text>
<text x="140.7" y="144.2" transform="rotate(-90 140.7 144.2)">4</text>
<text x="143.3" y="144.8" transform="rotate(-90 143.3 144.8)">33</text>
<text x="50.8" y="154.7">11</text>
<text x="68.5" y="154.7">17</text>
<text x="50.8" y="159.8">16</text>
<text x="68.5" y="159.8">15</text>
<text x="50.8" y="164.8">31</text>
<text x="68.5" y="164.8">14</text>
<text x="60.7" y="175.3" transform="rotate(-90 60.7 175.3)">13</text>
<text x="88.6" y="175.3" transform="rotate(-90 88.6 175.3)">5</text>
<text x="91.2" y="175.3" transform="rotate(-90 91.2 175.3)">3</text>
<text x="93.7" y="175.3" transform="rotate(-90 93.7 175.3)">1</text>
<text x="88.6" y="184.2" transform="rotate(-90 88.6 184.2)">6</text>
<text x="91.2" y="184.2" transform="rotate(-90 91.2 184.2)">4</text>
<text x="93.7" y="184.2" transform="rotate(-90 93.7 184.2)">2</text>
</g>
<g font-size="1.8" fill="#b10e00">
<text x="113.4" y="63.2">+VINSNS</text>
<text x="151.5" y="63.2">+VINSD</text>
<text x="114.3" y="136.8">+VCPMP</text>
</g>
<text font-size="1.8" fill="#a13a01" x="180.4" y="63.2">LEDCRI.SWN</text>
<text font-size="1.8" fill="#841e00" x="240.2" y="66.9">+HVLEDCRI</text>
<g font-size="1.8" fill="#2785ff">
<text x="106.7" y="83.5">LEDCRI.ANLG.VSN</text>
<text x="106.7" y="86">LEDCRI.ANLG.VSP</text>
<text x="106.7" y="91.1">LEDCRI.ANLG.UVLO</text>
<text x="161.3" y="91.1">LEDCRI.ANLG.CSP</text>
<text x="161.3" y="96.2">LEDCRI.ANLG.CSN</text>
<text x="162.7" y="106.3">LEDCRI.ANLG.FB</text>
</g>
<g font-size="1.8" fill="#725600">
<text x="66.1" y="107.5">LEDCRI.EN</text>
<text x="65.7" y="132.9">LEDCRI.INT</text>
</g>
<text font-size="1.8" fill="#a900c2" x="65.5" y="110.1">LEDCRI.P.0</text>
<g font-size="1.8" fill="#7d7c7a">
<text x="219" y="113.9">CFILT</text>
<text x="219" y="111.4">C508</text>
<text x="231.7" y="149.5">C515</text>
<text x="239.4" y="144.4">C511</text>
<text x="240.8" y="146.9">TBD</text>
<text x="247" y="149.5">C516</text>
<text x="254.6" y="144.4">C512</text>
<text x="256" y="146.9">TBD</text>
<text x="262.2" y="149.5">C517</text>
<text x="269.8" y="144.4">C513</text>
<text x="271.2" y="146.9">TBD</text>
<text x="233.1" y="152">TBD</text>
<text x="248.4" y="152">TBD</text>
<text x="263.6" y="152">TBD</text>
</g>
<g font-size="1.8" fill="#253b92">
<text x="178" y="119">-VSNK.[1..6]</text>
<text x="159.2" y="124.1">-VSNK.1</text>
<text x="159.2" y="126.7">-VSNK.2</text>
<text x="159.2" y="131.7">-VSNK.4</text>
<text x="159.2" y="129.2">-VSNK.3</text>
<text x="159.2" y="136.8">-VSNK.6</text>
<text x="159.2" y="134.3">-VSNK.5</text>
<text x="238.4" y="141.8" transform="rotate(-90 238.4 141.8)">-VSNK.6</text>
<text x="246" y="141.8" transform="rotate(-90 246 141.8)">-VSNK.5</text>
<text x="253.7" y="141.8" transform="rotate(-90 253.7 141.8)">-VSNK.4</text>
<text x="261.3" y="141.8" transform="rotate(-90 261.3 141.8)">-VSNK.3</text>
<text x="268.9" y="141.8" transform="rotate(-90 268.9 141.8)">-VSNK.2</text>
<text x="276.5" y="141.8" transform="rotate(-90 276.5 141.8)">-VSNK.1</text>
</g>
<g font-size="1.8" fill="#c3670e">
<text x="63.2" y="121.5">LEDCRI{I2C0}</text>
<text x="86.4" y="126.7">LEDCRI.I2C0.SCL</text>
<text x="86.4" y="129.2">LEDCRI.I2C0.SDA</text>
</g>
<g font-size="1.8" fill="#0f0f0f">
<text x="43.2" y="154.6">BSYNC</text>
<text x="102.5" y="154.6">MODE</text>
<text x="25.4" y="159.7">BFSET</text>
<text x="94.4" y="159.7">PFSET</text>
<text x="44.4" y="164.8">ISET</text>
<text x="75.5" y="164.8">LSET</text>
</g>
</svg>
